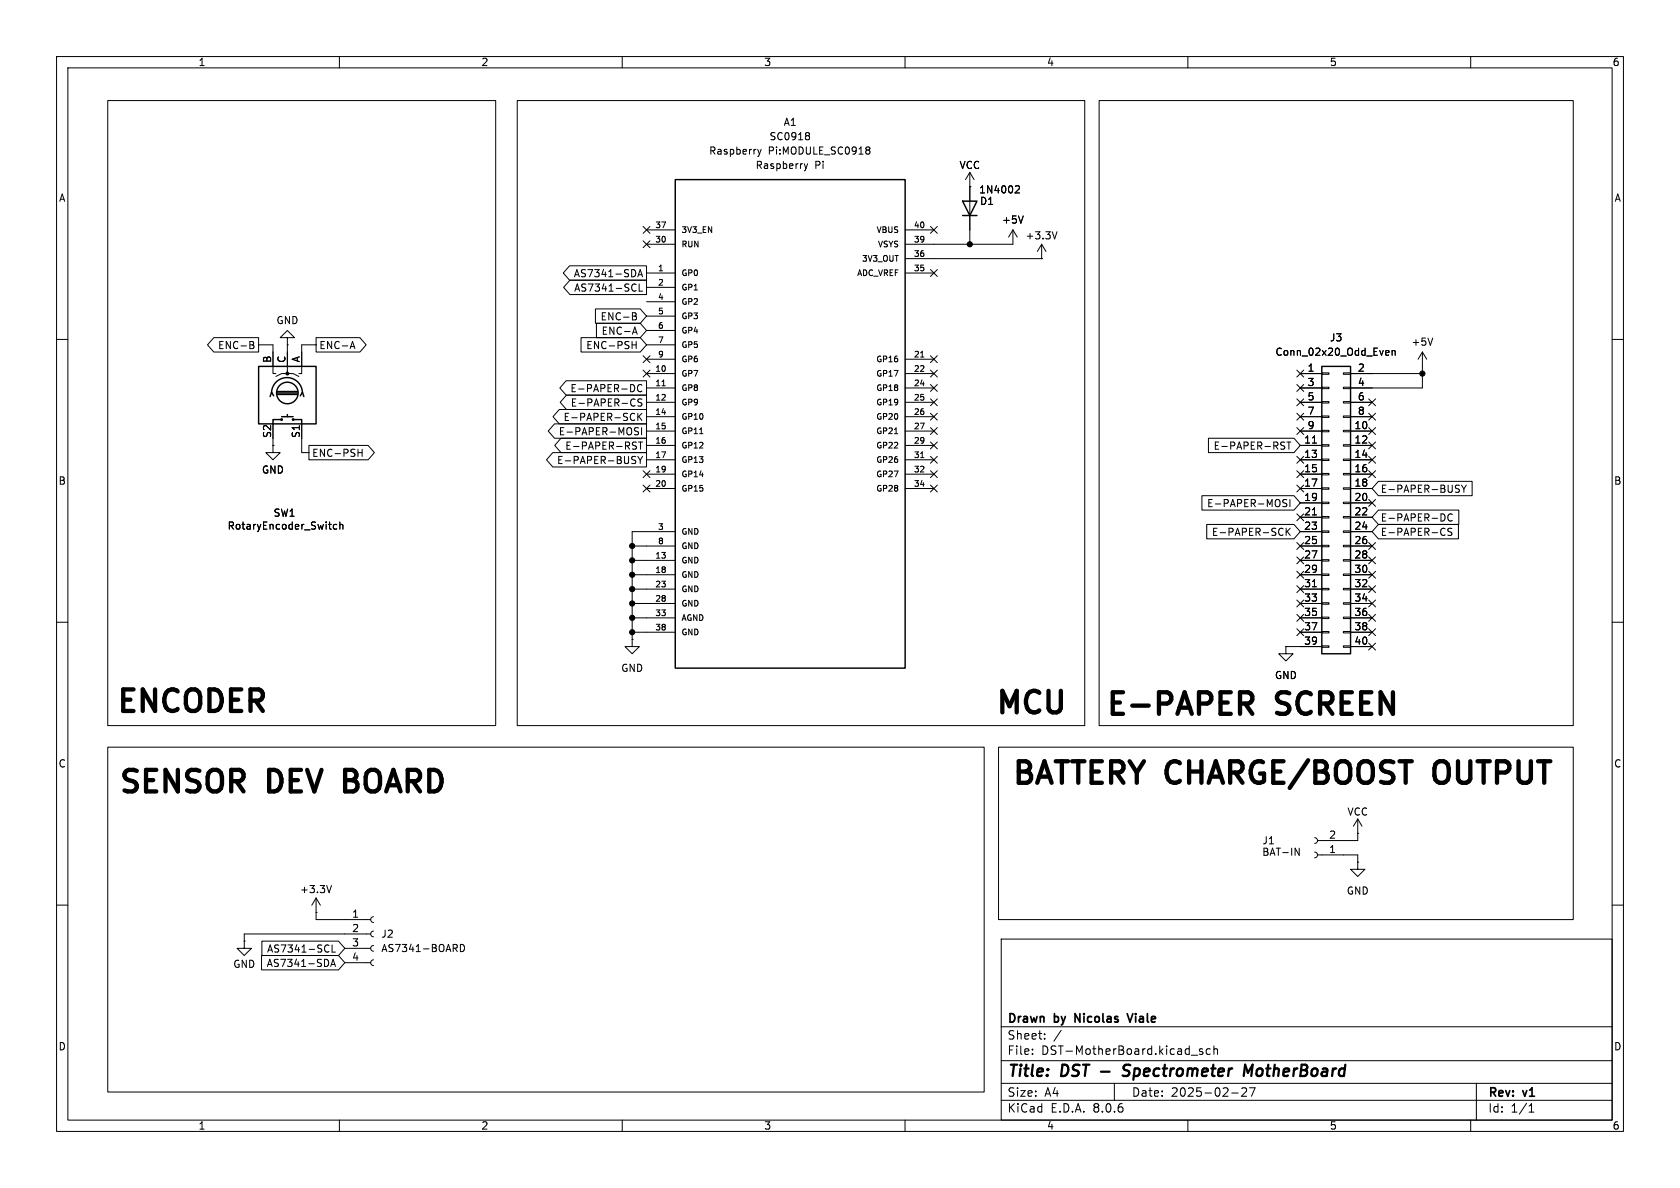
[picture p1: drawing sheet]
<svg xmlns="http://www.w3.org/2000/svg" width="297mm" height="210mm" viewBox="0 0 297 210" stroke-linecap="round" stroke-linejoin="round" font-family="sans-serif">
<g fill="none" stroke="#000" stroke-width=".18">
<path d="M10 10h277v190h-277zM12 12h273v186h-273zM19 17.8h68.6v110.5h-68.6zM60 10v2M91.4 17.8h100.4v110.5h-100.4zM110 10v2M160 10v2M194.3 17.8h83.8v110.5h-83.8zM210 10v2M260 10v2M134 26.4l.3 .8M134.3 27.2l-.3 .5"/>
<path d="M134.6 26.4l-.3 .8M142.2 28.9l.3 .9M142.5 29.8l-.3 .4M142.8 28.9l-.3 .9M142.9 23.4l.2 .3-.2 .3 .2 .2v.3l-.2 .2M153.3 26h.2l.3 .2-.3 .3M153.3 26.5h.2M153.5 26.5l.3 .3v.2l-.1 .2h-.4M171.4 33h.1M171.4 30.5v12.7M171.4 30.5l-.7 1.3M171.4 30.5l.8 1.3"/>
<path d="M179.7 32.8l.4 .1 .1 .3-.8 .9h.8M180.9 38.2l-.4 1.2M10 60h2M37.8 59.7h7.9v2.5h-7.9l-1.1-1.2zM50.8 59.7h1.3l-1.3-1.3-1.3 1.3h1.3v1.3M55.9 59.7h7.7l1.1 1.3-1.1 1.2h-7.7zM100.7 47h13.6v2.5h-13.6l-1.1-1.2zM100.7 49.5h13.6v2.6h-13.6l-1.1-1.3zM102.7 59.7h10.5l1.1 1.3-1.1 1.2h-10.5zM105.3 54.6h7.9l1.1 1.3-1.1 1.3h-7.9zM105.4 57.1h7.8l1.1 1.3-1.1 1.3h-7.8zM111.8 55.9h.4"/>
<path d="M111.8 55.3l.6 .1 .1 .2-.3 .3M111.9 58.7h.6M112.2 50.2l.3 .1M112.2 57.8l.5 1.3M112.2 55.9l.3 .2v.3l-.7 .2M112.5 51.3l-.3 .2M112.8 48.9l.4-1.2 .4 1.2M112.9 48.6h.6M113 50.2v1.3h.6M113.7 40l1.2 1.2M113.7 42.6l1.2 1.2M114.3 48.3h5.1"/>
<path d="M114.3 50.8h5.1M114.3 43.2h5.1M114.3 40.6h5.1M114.3 53.3h5.1M114.3 55.9h5.1M114.3 58.4h5.1M114.9 40l-1.2 1.2M114.9 42.6l-1.2 1.2M160 48.3h5.1M160 45.7h24.1M160 40.6h5.1M164.5 40l1.2 1.2"/>
<path d="M164.5 47.7l1.2 1.2M165.7 40l-1.2 1.2M165.7 47.7l-1.2 1.2M179.1 40.6v2.6h-19.1M179.1 40.6l-.8 1.3M179.1 40.6l.7 1.3M184.1 45.7h.1M184.1 43.2l-.7 1.3M184.1 43.2v2.5M184.1 43.2l.8 1.3M186.9 41l-.5 1.2M253.3 59.8l-.4 1.2"/>
<path d="M285 60h2M44.2 61h.4M44.2 60.4l.6 .1v.2l-.2 .3M44.6 61l.3 .2-.1 .3-.6 .1M45.7 61h2.6v5h.5M48.3 78.7v1.3h1.2l-1.2 1.3-1.3-1.3h1.3M48.3 78.7h.1M48.3 77.5v1.2M50.8 61h.1M50.8 61v5h-1l-1 .5M50.8 65.5v.5h1l1 .5M53.3 74.9v5.1h1.3"/>
<path d="M54.6 78.7h10.5l1.1 1.3-1.1 1.3h-10.5zM55.9 61h-2.6v5h-.5M62 61.3h.6M62.3 60.4l.4 1.2M64 79.4v1.3M98 74.9h16.3v2.6h-16.3l-1.1-1.3zM98.9 72.4h15.4v2.5h-15.4l-1.1-1.2zM99.2 77.5h15.1v2.5h-15.1l-1.1-1.3zM100.1 67.3h14.2v2.6h-14.2l-1.1-1.3zM100.1 69.8h14.2v2.6h-14.2l-1.1-1.3zM111.7 61h.8M112 73.1l.2 .1"/>
<path d="M112 70.5l.3 .1M112 78.1l.5 .1M112.2 68.3v.6M112.2 74.2l-.2 .1M112.3 78.8l.2 .2-.2 .4M112.3 71.7l-.3 .1M112.5 60.4v1.2M112.8 73.1v1.2M112.9 78.1h.7M112.9 75.7l-.5-.1-.2 .1v.4l.6 .2 .1 .3-.3 .3-.4-.1M112.9 73.6l.6 .7M113.2 78.1v1.3"/>
<path d="M113.4 75.6v1.3M113.5 70.6l-.5-.1-.2 .1v.4l.6 .2 .1 .3-.3 .3-.4-.1M113.5 73.1l-.7 .7M113.5 68.1a.6 .6 0 0 0-.9 .4 .6 .6 0 0 0 .6 .8l.3-.2M113.7 62.9l1.2 1.2M113.7 65.4l1.2 1.2M114.3 66h5.1M114.3 76.2h5.1M114.3 78.7h5.1M114.3 68.6h5.1M114.3 71.1h5.1M114.3 73.7h5.1"/>
<path d="M114.3 63.5h5.1M114.3 61h5.1M114.9 62.9l-1.2 1.2M114.9 65.4l-1.2 1.2M117 68.2h.6M123.7 76.7h.6M158.1 76.7h.6M160 66h5.1M160 76.2h5.1M160 78.7h5.1M160 68.6h5.1M160 71.1h5.1"/>
<path d="M160 73.7h5.1M160 63.5h5.1M162.8 63.1h.5M164.5 62.9l1.2 1.2M164.5 68l1.2 1.2M164.5 65.4l1.2 1.2M164.5 70.5l1.2 1.2M164.5 73.1l1.2 1.2M164.5 75.6l1.2 1.2M164.5 78.1l1.2 1.2M165.7 62.9l-1.2 1.2M165.7 68l-1.2 1.2"/>
<path d="M165.7 65.4l-1.2 1.2M165.7 70.5l-1.2 1.2M165.7 73.1l-1.2 1.2M165.7 75.6l-1.2 1.2M165.7 78.1l-1.2 1.2M213.6 77.5h15.2l1.1 1.2-1.1 1.3h-15.2zM226.6 78.1l.5 .1M226.9 78.8l.2 .2-.2 .4M227.5 78.1h.7M227.9 78.1v1.3M229.3 70.5l1.2 1.2M229.3 65.4l1.2 1.2"/>
<path d="M229.3 75.6l1.2 1.2M229.3 68l1.2 1.2M229.3 73.1l1.2 1.2M229.9 66h3.8M229.9 76.2h3.8M229.9 78.7h3.8M229.9 68.6h3.8M229.9 71.1h3.8M229.9 73.7h3.8M230.5 65.4l-1.2 1.2M230.5 75.6l-1.2 1.2M230.5 68l-1.2 1.2"/>
<path d="M230.5 70.5l-1.2 1.2M230.5 73.1l-1.2 1.2M232 78.3h.7M233.7 78.6h1.2v.3h-1.2zM233.7 76.1h1.2v.2h-1.2zM233.7 73.5h1.2v.3h-1.2zM233.7 71h1.2v.2h-1.2zM233.7 68.5h1.2v.2h-1.2zM233.7 65.9h1.2v.3h-1.2zM237.5 78.6h1.3v.3h-1.3zM237.5 76.1h1.3v.2h-1.3zM237.5 73.5h1.3v.3h-1.3z"/>
<path d="M237.5 71h1.3v.2h-1.3zM237.5 68.5h1.3v.2h-1.3zM237.5 65.9h1.3v.3h-1.3zM238.8 66h12.7M238.8 76.2h3.8M238.8 78.7h3.8M238.8 71.1h3.8M238.8 73.7h3.8M242 70.5l1.2 1.2M242 75.6l1.2 1.2M242 78.1l1.2 1.2M242 73.1l1.2 1.2"/>
<path d="M243.2 70.5l-1.2 1.2M243.2 75.6l-1.2 1.2M243.2 78.1l-1.2 1.2M243.2 73.1l-1.2 1.2M245.1 62h.4l.1 .3-.6 .1M245.5 62.7l-.4 .1M246.1 62.1l.2-.1h.3l.1 .8M246.1 62v.8M251.5 62.2v6.4h-12.7M251.5 62.2l-.8 1.3M251.5 62.2l.7 1.3M59.5 92.8l-.3-.1-.3 .2 .2 .6h.4"/>
<path d="M60.1 92.8l.2-.1 .3 .1v.7M60.1 92.3v1.2M63.3 80h.7M97.7 80h16.6v2.6h-16.6l-1.1-1.3zM111.8 96.5h7.6M111.8 99.1h7.6M111.9 81.3l.4 .1 .1 .3-.2 .3h-.4M111.9 80.7h.5M112.8 80.7l.4 .6M113.2 81.3v.7M113.6 80.7l-.4 .6M113.7 83.2l1.2 1.2"/>
<path d="M113.7 85.8l1.2 1.2M114.3 81.3h5.1M114.3 83.8h5.1M114.3 86.4h5.1M114.9 83.2l-1.2 1.2M114.9 85.8l-1.2 1.2M119.4 94h-7.6v19M160 81.3h5.1M160 83.8h5.1M160 86.4h5.1M162.8 80.9h.5M164.5 85.8l1.2 1.2"/>
<path d="M164.5 80.7l1.2 1.2M164.5 83.2l1.2 1.2M165.7 85.8l-1.2 1.2M165.7 80.7l-1.2 1.2M165.7 83.2l-1.2 1.2M212.5 87.6h16.3l1.1 1.3-1.1 1.3h-16.3zM213.3 92.7h15.5l1.1 1.3-1.1 1.3h-15.5zM226.6 93.4l.2 .1M226.8 94.5l-.2 .2M227.4 93.4v1.3M227.5 88.4l-.5-.1-.2 .1v.4l.6 .2 .1 .3-.2 .3-.5-.1M227.6 93.9l.5 .8"/>
<path d="M228 88.3v1.3M228.1 93.4l-.7 .7M229.3 95.9l1.2 1.2M229.3 80.7l1.2 1.2M229.3 83.2l1.2 1.2M229.3 98.5l1.2 1.2M229.3 90.8l1.2 1.2M229.3 85.8l1.2 1.2M229.9 81.3h3.8M229.9 83.8h3.8M229.9 86.4h3.8M229.9 88.9h3.8"/>
<path d="M229.9 91.4h3.8M229.9 94h3.8M229.9 96.5h3.8M229.9 99.1h3.8M230.5 83.2l-1.2 1.2M230.5 90.8l-1.2 1.2M230.5 85.8l-1.2 1.2M230.5 80.7l-1.2 1.2M230.5 98.5l-1.2 1.2M230.5 95.9l-1.2 1.2M232 91h.7M233.7 98.9h1.2v.3h-1.2z"/>
<path d="M233.7 96.4h1.2v.2h-1.2zM233.7 93.9h1.2v.2h-1.2zM233.7 91.3h1.2v.3h-1.2zM233.7 88.8h1.2v.2h-1.2zM233.7 86.2h1.2v.3h-1.2zM233.7 83.7h1.2v.2h-1.2zM233.7 81.2h1.2v.2h-1.2zM237.5 98.9h1.3v.3h-1.3zM237.5 96.4h1.3v.2h-1.3zM237.5 93.9h1.3v.2h-1.3zM237.5 91.3h1.3v.3h-1.3zM237.5 88.8h1.3v.2h-1.3z"/>
<path d="M237.5 86.2h1.3v.3h-1.3zM237.5 83.7h1.3v.2h-1.3zM237.5 81.2h1.3v.2h-1.3zM238.8 81.3h3.8M238.8 83.8h3.8M238.8 86.4h3.8M238.8 88.9h3.8M238.8 91.4h3.8M238.8 94h3.8M238.8 96.5h3.8M238.8 99.1h3.8M242 80.7l1.2 1.2"/>
<path d="M242 95.9l1.2 1.2M242 98.5l1.2 1.2M242 88.3l1.2 1.2M242 83.2l1.2 1.2M243.2 80.7l-1.2 1.2M243.2 95.9l-1.2 1.2M243.2 88.3l-1.2 1.2M243.2 83.2l-1.2 1.2M243.2 98.5l-1.2 1.2M243.7 85.1h16.6v2.5h-16.6l-1.1-1.2zM243.7 90.2h14.2v2.5h-14.2l-1.1-1.3zM243.7 92.7h14.1v2.6h-14.1l-1.1-1.3z"/>
<path d="M255.2 93.4l.3 .1M255.4 91.1v.7M255.5 94.5l-.3 .2M256.7 93.4h-.5l-.2 .2 .1 .3 .5 .3v.3l-.2 .2-.4-.1M256.7 91a.6 .6 0 0 0-.8 .4 .6 .6 0 0 0 .6 .7l.2-.1M257.5 86.4l.4 .1 .1 .3-.2 .2h-.3M257.5 85.8h.5M258.4 85.8l.4 .6M258.8 86.4v.6M259.2 85.8l-.4 .6M10 110h2M111.8 113v1.3h1.2l-1.2 1.3-1.3-1.3h1.3"/>
<path d="M111.8 113h.1M111.8 101.6h7.6M111.8 104.1h7.6M111.8 106.7h7.6M111.8 109.2h7.6M111.8 111.8h7.6M227.3 114.3v1.3h1.3l-1.3 1.2-1.2-1.2h1.2M227.3 114.3h.1M227.3 114.3h6.4M229.3 108.6l1.2 1.2M229.3 101l1.2 1.2M229.3 106.1l1.2 1.2"/>
<path d="M229.3 103.5l1.2 1.2M229.3 111.2l1.2 1.2M229.9 101.6h3.8M229.9 104.1h3.8M229.9 106.7h3.8M229.9 109.2h3.8M229.9 111.8h3.8M230.5 108.6l-1.2 1.2M230.5 101l-1.2 1.2M230.5 106.1l-1.2 1.2M230.5 103.5l-1.2 1.2M230.5 111.2l-1.2 1.2"/>
<path d="M232 103.7h.7M233.7 114.2h1.2v.2h-1.2zM233.7 111.6h1.2v.3h-1.2zM233.7 109.1h1.2v.2h-1.2zM233.7 106.6h1.2v.2h-1.2zM233.7 104h1.2v.3h-1.2zM233.7 101.5h1.2v.2h-1.2zM237.5 114.2h1.3v.2h-1.3zM237.5 111.6h1.3v.3h-1.3zM237.5 109.1h1.3v.2h-1.3zM237.5 106.6h1.3v.2h-1.3zM237.5 104h1.3v.3h-1.3z"/>
<path d="M237.5 101.5h1.3v.2h-1.3zM238.8 101.6h3.8M238.8 104.1h3.8M238.8 106.7h3.8M238.8 109.2h3.8M238.8 111.8h3.8M238.8 114.3h3.8M242 108.6l1.2 1.2M242 101l1.2 1.2M242 111.2l1.2 1.2M242 113.7l1.2 1.2M242 106.1l1.2 1.2"/>
<path d="M242 103.5l1.2 1.2M243.2 101l-1.2 1.2M243.2 113.7l-1.2 1.2M243.2 111.2l-1.2 1.2M243.2 108.6l-1.2 1.2M243.2 106.1l-1.2 1.2M243.2 103.5l-1.2 1.2M285 110h2M19 132.1h155v60.9h-155zM176.5 132.1h101.6v30.5h-101.6zM10 160h2M55.9 158.8l-.8 1.2"/>
<path d="M55.9 158.8v3.8h9.6M55.9 158.8l.7 1.2M58.6 156.5l-.4 1.3M229 149.9l.7 1.3v-1.3M232.4 148.1l.4 .1 .1 .4-.1 .3-.4 .2M232.4 150.6l.4 .2 .1 .3-.1 .4-.4 .1M232.9 151.1h7.1v1.3M240 152.4v1.3h1.3l-1.3 1.2-1.2-1.2h1.2M240 152.4h.1M240 147.3h.1M240 144.8l-.7 1.3M240 144.8v3.8h-7.1"/>
<path d="M240 144.8l.8 1.3M285 160h2M43.2 166.4v1.2h1.2l-1.2 1.3-1.3-1.3h1.3M43.2 166.4h.1M46.2 168.9h13.6l1.2 1.3-1.2 1.3h-13.6zM46.3 166.4h13.5l1.2 1.2-1.2 1.3h-13.5zM55.9 161.3h.1M57.9 167l.3 .2M58.2 168.2l-.3 .1M58.5 170.9l.4-1.3 .4 1.3M58.6 170.5h.6M58.7 167v1.3h.6"/>
<path d="M61 170.2h4.5M61 167.6h4.5M65.5 165.1h-22.3v1.3M66 169.7l-.3 .1-.2 .4 .2 .3 .3 .2M66 167.1l-.3 .2-.2 .3 .2 .4 .3 .1M66 164.6l-.3 .1-.2 .4 .2 .4 .3 .1M66 162.1l-.3 .1-.2 .4 .2 .3 .3 .2M81.4 166.9a.64 .64 0 0 1 .7 .7 .64 .64 0 0 1-.7 .6zM177 166h108v32h-108zM60 198v2M110 198v2M160 198v2"/>
<path d="M177 194.5h108M177 191.5h108M177 187.5h108M177 181.5h108M182.5 186.3v.1M182.5 185.5v.1M184.7 183.6v.1M184.7 182.8v.1M187.6 182.1l-1.3 2M197 191.5v3M210 198v2M210.6 186.5h1.1"/>
<path d="M212.6 185.5l-.4-.1-.2 .2 .1 .2 .5 .2v.3h-.6M214 185.5l-.5-.1-.3 .3v.4l.2 .2h.6M214.6 185.5l.2-.1 .4 .1v.9M214.6 184.9v1.5M217.7 193.2h1.2M219.5 192.4l.6-.1 .2 .1 .1 .3-.9 1.1h.9M220.9 192.3h1l-.7 1.5M260 198v2M261 191.5v6.5M270.3 196.6h.9M270.3 195.5l.4-.4v1.5"/>
</g>
<path d="M199.5 190a.85 .85 0 0 1-1 .1M199.6 188.2l-.7 .1a.46 .46 0 0 0-.3 .5 .46 .46 0 0 0 .4 .4l.5 .2M219.9 190.2l.2-2 .5 1.4 .9-1.4-.3 2" fill="none" stroke="#000" stroke-width=".4"/>
<path d="M199.3 179.2l.5 1.5 .5-1.5M190.1 180.7v-1.5l.8 1.5" fill="none" stroke="#000" stroke-width=".3"/>
<g fill="none" stroke="#000" stroke-width=".25">
<path d="M119.4 31.8h40.6v86.3h-40.6zM170.2 35.6h2.5l-1.3 2.5zM170.2 38.1h2.5M45.7 64.8h10.2v10.1h-10.2zM48 69.5a2.73 2.73 0 0 1 2.7-2.7 2.73 2.73 0 0 1 2.8 2.7M48.4 70l-.4-.7-.2 .8M49 69.2h3.6M49 69.5h3.6M49 69.7h3.6M49.8 74.2h-1.5v.7M49.8 73.7h2M50.8 73.3v.4"/>
<path d="M51.8 74.2h1.5v.7M53.1 70l.4-.7 .2 .8M233.7 64.8h5.1v50.8h-5.1z"/>
<circle cx="49.8" cy="74.2" r=".13"/>
<circle cx="50.8" cy="69.5" r="1.9"/>
<circle cx="51.8" cy="74.2" r=".13"/>
</g>
<g fill="#000" stroke="#000" stroke-width=".18">
<circle cx="171.4" cy="43.2" r=".46"/>
<circle cx="50.8" cy="66" r=".25"/>
<circle cx="251.5" cy="66" r=".46"/>
<circle cx="111.8" cy="99.1" r=".46"/>
<circle cx="111.8" cy="96.5" r=".46"/>
<circle cx="111.8" cy="109.2" r=".46"/>
<circle cx="111.8" cy="101.6" r=".46"/>
<circle cx="111.8" cy="106.7" r=".46"/>
<circle cx="111.8" cy="111.8" r=".46"/>
<circle cx="111.8" cy="104.1" r=".46"/>
</g>
<path d="M219.2 122.4h1.5a1.03 1.03 0 0 1 .7 1 1.03 1.03 0 0 1-.7 1h-1.5M220.1 124.4l1.3 1.8" fill="none" stroke="#000" stroke-width=".76"/>
<g font-size="5.3">
<text x="20.1" y="127">ENCODER</text>
<text x="175.5" y="127.3">MCU</text>
<text x="195.1" y="127.5">E-PAPER</text>
<text x="225.8" y="127.5">SCREEN</text>
<text x="20.5" y="141.2">SENSOR</text>
<text x="47.4" y="141.2">DEV</text>
<text x="62.4" y="141.2">BOARD</text>
<text x="178.4" y="139.7">BATTERY CHARGE/BOOST</text>
<text x="255.1" y="139.7">OUTPUT</text>
</g>
<g font-size="2.8">
<text x="178" y="190.9">Title:</text>
<text x="187.7" y="190.9">DST -</text>
<text x="200.2" y="190.9">Spectrometer</text>
<text x="222.3" y="190.9">MotherBoard</text>
</g>
<g font-size="2.1">
<text x="178" y="184">Sheet:</text>
<text x="178" y="181.2">Drawn</text>
<text x="186.5" y="181.2">by</text>
<text x="190.7" y="181.2">Nicolas</text>
<text x="200.7" y="181.2">Viale</text>
<text x="178" y="186.7">File:</text>
<text x="184.1" y="186.7">DST-MotherBoard.kicad_sch</text>
<text x="178" y="196.9">KiCad</text>
<text x="178" y="194.1">Size:</text>
<text x="184.7" y="194.1">A4</text>
<text x="185.7" y="196.9">E.D.A.</text>
<text x="193.3" y="196.9">8.0.6</text>
<text x="200" y="194.1">Date:</text>
<text x="207" y="194.1">2025-02-27</text>
<text x="263" y="194.3">Rev:</text>
<text x="263" y="196.9">Id:</text>
<text x="267.1" y="196.9">1/1</text>
<text x="269.4" y="194.3">v1</text>
</g>
<g font-size="1.8">
<text x="35" y="11.9">1</text>
<text x="85" y="11.9">2</text>
<text x="135" y="11.9">3</text>
<text x="185" y="11.9">4</text>
<text x="235" y="11.9">5</text>
<text x="285" y="11.9">6</text>
<text x="138.4" y="22.5">A1</text>
<text x="125.3" y="27.5">Raspberry</text>
<text x="135.8" y="27.5">Pi:MODULE_SC0918</text>
<text x="135.9" y="25">SC0918</text>
<text x="10.3" y="35.9">A</text>
<text x="133.5" y="30.1">Raspberry</text>
<text x="144" y="30.1">Pi</text>
<text x="169.5" y="30.1">VCC</text>
<text x="173" y="34.4">1N4002</text>
<text x="285.3" y="35.9">A</text>
<text x="173.2" y="36.4">D1</text>
<text x="177" y="39.7">+5V</text>
<text x="181.2" y="42.5">+3.3V</text>
<text x="101.3" y="49.2">AS7341-SDA</text>
<text x="101.4" y="51.8">AS7341-SCL</text>
<text x="48.8" y="57.5">GND</text>
<text x="106.1" y="56.8">ENC-B</text>
<text x="106.3" y="59.4">ENC-A</text>
<text x="38.4" y="61.9">ENC-B</text>
<text x="48" y="64.2" transform="rotate(-90 48 64.2)">B</text>
<text x="50.5" y="64.2" transform="rotate(-90 50.5 64.2)">C</text>
<text x="53.1" y="64.1" transform="rotate(-90 53.1 64.1)">A</text>
<text x="56.4" y="61.9">ENC-A</text>
<text x="103.5" y="61.9">ENC-PSH</text>
<text x="225.4" y="63.1">Conn_02x20_Odd_Even</text>
<text x="231.1" y="65.8">1</text>
<text x="235" y="60.6">J3</text>
<text x="240" y="65.8">2</text>
<text x="249.4" y="61.3">+5V</text>
<text x="100.7" y="69.5">E-PAPER-DC</text>
<text x="231.1" y="68.3">3</text>
<text x="231.1" y="70.9">5</text>
<text x="240" y="68.3">4</text>
<text x="240" y="70.9">6</text>
<text x="48" y="77.5" transform="rotate(-90 48 77.5)">S2</text>
<text x="53.1" y="77.5" transform="rotate(-90 53.1 77.5)">S1</text>
<text x="98.7" y="77.2">E-PAPER-MOSI</text>
<text x="99.5" y="74.6">E-PAPER-SCK</text>
<text x="100.8" y="72.1">E-PAPER-CS</text>
<text x="231.1" y="73.4">7</text>
<text x="231.1" y="75.9">9</text>
<text x="239.4" y="75.9">10</text>
<text x="240" y="73.4">8</text>
<text x="46.2" y="83.9">GND</text>
<text x="55.1" y="81">ENC-PSH</text>
<text x="98.4" y="82.2">E-PAPER-BUSY</text>
<text x="99.8" y="79.7">E-PAPER-RST</text>
<text x="214.4" y="79.7">E-PAPER-RST</text>
<text x="230.5" y="78.5">11</text>
<text x="230.5" y="81">13</text>
<text x="230.5" y="83.6">15</text>
<text x="239.4" y="78.5">12</text>
<text x="239.4" y="81">14</text>
<text x="239.4" y="83.6">16</text>
<text x="10.3" y="85.9">B</text>
<text x="213.3" y="89.9">E-PAPER-MOSI</text>
<text x="230.5" y="86.1">17</text>
<text x="230.5" y="88.6">19</text>
<text x="239.4" y="86.1">18</text>
<text x="239.4" y="88.6">20</text>
<text x="244" y="87.3">E-PAPER-BUSY</text>
<text x="285.3" y="85.9">B</text>
<text x="40.1" y="93.8">RotaryEncoder_Switch</text>
<text x="48.3" y="91.5">SW1</text>
<text x="214.1" y="94.9">E-PAPER-SCK</text>
<text x="230.5" y="91.2">21</text>
<text x="230.5" y="93.7">23</text>
<text x="239.4" y="91.2">22</text>
<text x="239.4" y="93.7">24</text>
<text x="244" y="92.4">E-PAPER-DC</text>
<text x="244" y="94.9">E-PAPER-CS</text>
<text x="230.5" y="96.3">25</text>
<text x="230.5" y="98.8">27</text>
<text x="230.5" y="101.3">29</text>
<text x="239.4" y="96.3">26</text>
<text x="239.4" y="98.8">28</text>
<text x="239.4" y="101.3">30</text>
<text x="230.5" y="103.9">31</text>
<text x="230.5" y="106.4">33</text>
<text x="239.4" y="103.9">32</text>
<text x="239.4" y="106.4">34</text>
<text x="230.5" y="109">35</text>
<text x="230.5" y="111.5">37</text>
<text x="239.4" y="109">36</text>
<text x="239.4" y="111.5">38</text>
<text x="109.7" y="119">GND</text>
<text x="230.5" y="114">39</text>
<text x="239.4" y="114">40</text>
<text x="225.3" y="120.2">GND</text>
<text x="10.3" y="135.9">C</text>
<text x="285.3" y="135.9">C</text>
<text x="223.1" y="149.5">J1</text>
<text x="234.9" y="148.3">2</text>
<text x="238.1" y="144.4">VCC</text>
<text x="223" y="151.5">BAT-IN</text>
<text x="234.9" y="150.9">1</text>
<text x="52.9" y="158.1">+3.3V</text>
<text x="238" y="158.3">GND</text>
<text x="62.2" y="162.3">1</text>
<text x="62.2" y="164.8">2</text>
<text x="62.2" y="167.4">3</text>
<text x="67.3" y="166">J2</text>
<text x="41.1" y="171.3">GND</text>
<text x="47.1" y="171.1">AS7341-SDA</text>
<text x="47.1" y="168.6">AS7341-SCL</text>
<text x="62.2" y="169.9">4</text>
<text x="67.3" y="168.5">AS7341-BOARD</text>
<text x="10.3" y="185.9">D</text>
<text x="285.3" y="185.9">D</text>
<text x="35" y="199.9">1</text>
<text x="85" y="199.9">2</text>
<text x="135" y="199.9">3</text>
<text x="185" y="199.9">4</text>
<text x="235" y="199.9">5</text>
<text x="285" y="199.9">6</text>
</g>
<g font-size="1.4">
<text x="115.7" y="40.4">37</text>
<text x="120.4" y="41.4">3V3_EN</text>
<text x="154.8" y="41.4">VBUS</text>
<text x="161.5" y="40.4">40</text>
<text x="115.7" y="42.9">30</text>
<text x="120.4" y="43.9">RUN</text>
<text x="152.3" y="46.5">3V3_OUT</text>
<text x="155.1" y="43.9">VSYS</text>
<text x="161.5" y="45.5">36</text>
<text x="161.5" y="42.9">39</text>
<text x="116.2" y="48">1</text>
<text x="116.2" y="50.5">2</text>
<text x="116.2" y="53.1">4</text>
<text x="120.4" y="49">GP0</text>
<text x="120.4" y="51.5">GP1</text>
<text x="151.4" y="49">ADC_VREF</text>
<text x="161.5" y="48">35</text>
<text x="116.2" y="55.6">5</text>
<text x="116.2" y="58.2">6</text>
<text x="120.4" y="54.1">GP2</text>
<text x="120.4" y="56.6">GP3</text>
<text x="120.4" y="59.2">GP4</text>
<text x="115.7" y="65.8">10</text>
<text x="116.2" y="60.7">7</text>
<text x="116.2" y="63.2">9</text>
<text x="120.4" y="61.7">GP5</text>
<text x="120.4" y="64.2">GP6</text>
<text x="154.8" y="64.2">GP16</text>
<text x="161.5" y="63.2">21</text>
<text x="161.5" y="65.8">22</text>
<text x="115.7" y="68.3">11</text>
<text x="115.7" y="70.9">12</text>
<text x="120.4" y="66.8">GP7</text>
<text x="120.4" y="69.3">GP8</text>
<text x="120.4" y="71.9">GP9</text>
<text x="154.8" y="66.8">GP17</text>
<text x="154.8" y="69.3">GP18</text>
<text x="154.8" y="71.9">GP19</text>
<text x="161.5" y="68.3">24</text>
<text x="161.5" y="70.9">25</text>
<text x="115.7" y="73.4">14</text>
<text x="115.7" y="75.9">15</text>
<text x="120.4" y="74.4">GP10</text>
<text x="120.4" y="76.9">GP11</text>
<text x="154.8" y="74.4">GP20</text>
<text x="154.8" y="76.9">GP21</text>
<text x="161.5" y="73.4">26</text>
<text x="161.5" y="75.9">27</text>
<text x="115.7" y="78.5">16</text>
<text x="115.7" y="81">17</text>
<text x="115.7" y="83.6">19</text>
<text x="120.4" y="79.5">GP12</text>
<text x="120.4" y="82">GP13</text>
<text x="154.8" y="79.5">GP22</text>
<text x="154.8" y="82">GP26</text>
<text x="161.5" y="78.5">29</text>
<text x="161.5" y="81">31</text>
<text x="161.5" y="83.6">32</text>
<text x="115.7" y="86.1">20</text>
<text x="120.4" y="84.6">GP14</text>
<text x="120.4" y="87.1">GP15</text>
<text x="154.8" y="84.6">GP27</text>
<text x="154.8" y="87.1">GP28</text>
<text x="161.5" y="86.1">34</text>
<text x="116.2" y="93.7">3</text>
<text x="120.4" y="94.7">GND</text>
<text x="115.7" y="98.8">13</text>
<text x="115.7" y="101.3">18</text>
<text x="116.2" y="96.3">8</text>
<text x="120.4" y="99.8">GND</text>
<text x="120.4" y="97.3">GND</text>
<text x="115.7" y="103.9">23</text>
<text x="115.7" y="106.4">28</text>
<text x="120.4" y="102.3">GND</text>
<text x="120.4" y="104.9">GND</text>
<text x="120.4" y="107.4">GND</text>
<text x="115.7" y="109">33</text>
<text x="115.7" y="111.5">38</text>
<text x="120.4" y="110">AGND</text>
<text x="120.4" y="112.5">GND</text>
</g>
</svg>
